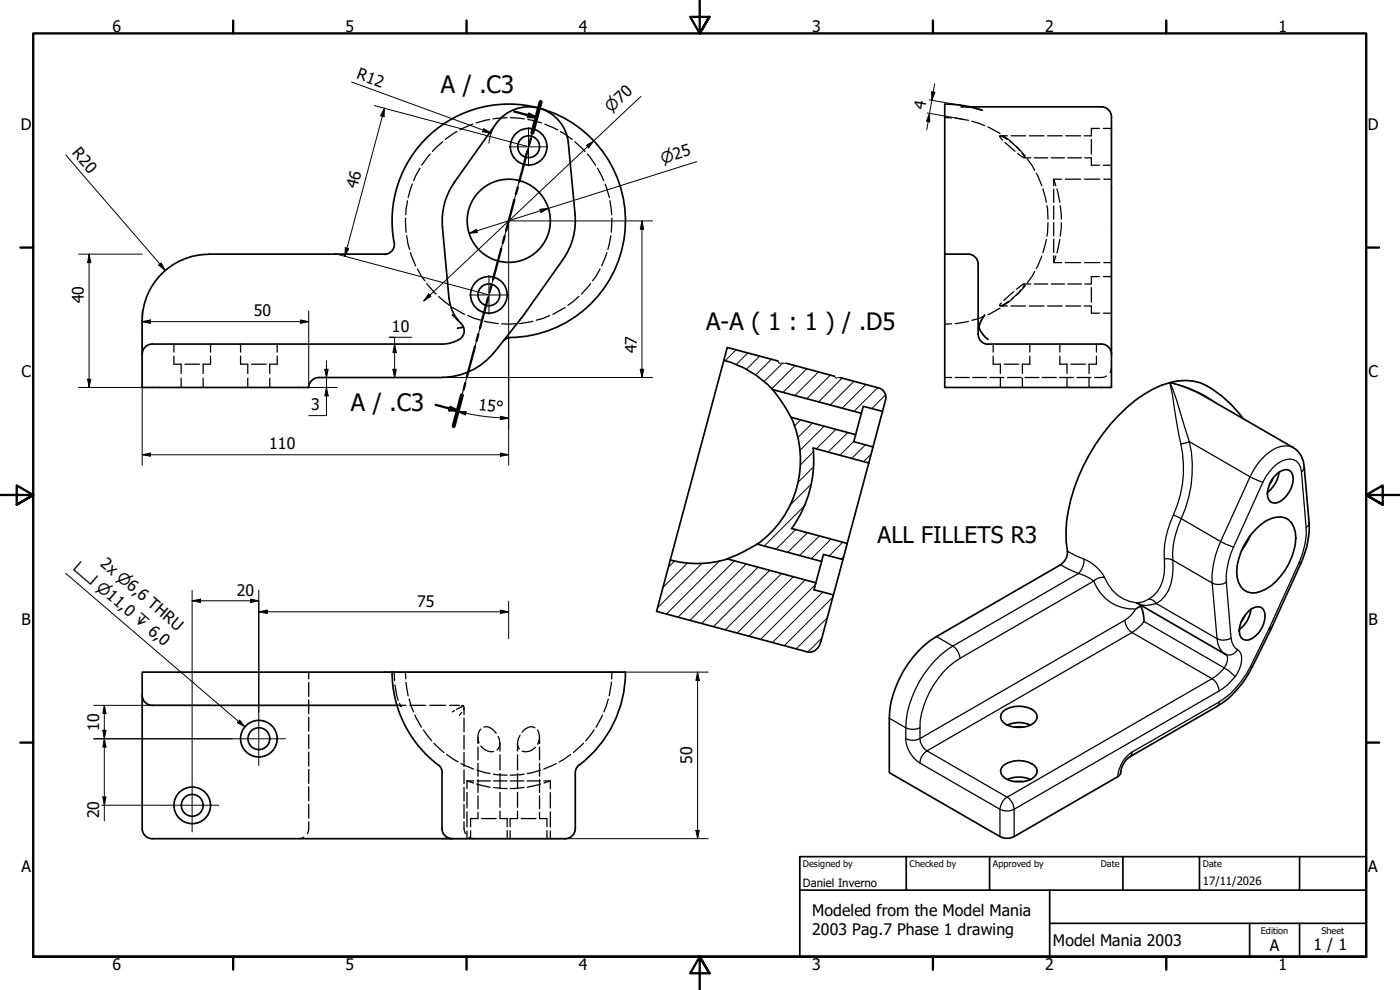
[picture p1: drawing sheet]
<svg xmlns="http://www.w3.org/2000/svg" width="420mm" height="297mm" viewBox="0 0 420 297" stroke-linecap="round" stroke-linejoin="round" font-family="sans-serif">
<!-- layer: Hatch (ISO) -->
<g fill="none" stroke="#000" stroke-width=".3">
<path d="M220.9 105l-3.3 3.3M224.4 105.9l-3.5 3.5M228 106.9l-4 4M231.5 107.8l-4.7 4.7M234.8 109l-5.5 5.5M238.6 109.7l-7 6.9M242.1 110.7l-7.1 7M245.7 111.6l-7.1 7.1M249.2 112.5l-7.1 7.1M252.7 113.5l-7 7.1M256.3 114.4l-7.1 7.1M259.8 115.4l-7.1 7.1"/>
<path d="M263.4 116.3l-7.1 7.1M265.7 118.5l-4.1 4.1M240.3 126l-1.9 1.8M243.8 126.9l-4.4 4.4M244 135.6l-3.9 4M247.3 127.9l-7.3 7.3M250.9 128.8l-5.9 5.9M254.4 129.8l-5.9 5.8M256.2 132.4l-4.1 4.2M259.7 133.5l-4 4M261.4 136.3l-2.2 2.2M238.8 158.9l-5.9 5.9"/>
<path d="M241.3 151.9l-11.9 11.9M242.3 159.9l-5.9 5.8M243.5 145.3l-6.6 6.5M244.1 140.1l-4.7 4.7M202.5 168.3l-1.9 1.9M206.4 168.9l-7.5 7.4M210.8 169l-13.5 13.4M216 168.3l-16 16M220.4 168.3l-16.9 16.9M224 169.2l-16.9 16.9M227.5 170.2l-16.9 16.9M231 171.1l-16.9 16.9"/>
<path d="M234.6 172.1l-16.9 16.9M238.1 173l-16.9 16.9M241.7 174l-16.9 16.9M244.7 175.4l-16.4 16.4M245.9 160.8l-5.9 5.9M247 177.7l-15.2 15.1M249.4 161.8l-5.9 5.8M249.9 179.2l-14.5 14.5M252.9 162.7l-4 4.1M253.2 166.9l-.8 .9M246.6 191.4l-4.2 4.2M248.3 185.3l-9.3 9.4"/>
</g>
<!-- layer: Hidden (ISO) -->
<g fill="none" stroke="#000" stroke-width=".38">
<path d="M137.1 39.5l-3.5 2.3M141.9 37.3l-3.9 1.7M146.9 35.9l-4 1M152.1 35.3l-4.1 .4M153.2 35.3l4.2 .4M158.4 35.9l4.1 1M163.5 37.3l3.8 1.7M168.2 39.5l3.5 2.3M283.5 35.3l2.1 .1M286.6 35.4l4 .7M289.2 32.1h-.8l2.6 .1M290.1 32.1h.8"/>
<path d="M291.7 36.4l3.8 1.3M292.3 32.4l2.5 .7M296.5 38.1l3.6 2M329.9 38.5h-2.4v2.3h-2.1M331.2 38.5h2.4M123.8 55.2l-1.3 4M126 50.5l-1.9 3.7M129.1 46.2l-2.5 3.4M132.8 42.5l-3 3M172.5 42.5l3.1 3M176.3 46.2l2.5 3.4M179.3 50.5l1.9 3.7"/>
<path d="M181.6 55.2l1.3 4M300.1 40.8h2.2M300.9 40.6l3.3 2.6M301.6 42.7l3 2.7M302.3 41.8l-1.7-.9-.6-.1 .9 1.2M303.1 42.4l3 2.7M303.4 40.8h4.4M304.9 43.9l2.8 2.9M306.7 46l.8 1.3-.5-.1-1.6-1.2M307.4 47.4h2M308.3 47.7l2.2 3.4M308.9 40.8h4.4"/>
<path d="M310.4 47.4h4.1M311 52l1.7 3.7M313 56.7l1 4M314.4 40.8h4.4M315.5 47.4h4M316.2 53.8l.7 1.9M316.2 56.8v4M317.2 56.7l.9 4M318.6 53.8h-2.4v1.9M319.7 53.8h4.6M319.8 40.8h4.5M320.5 47.4h4"/>
<path d="M325.5 53.8h4.6M325.6 47.4h1.9v2.2h2.4M327.5 41.8v4.5M331.2 49.6h2.4M331.3 53.8h2.3M121.7 65.5l.2 4.2M122 70.7l.9 4.2M122.3 60.2l-.5 4.2M123.2 75.8l1.6 3.9M182.1 75.8l-1.5 3.9M183.1 60.2l.5 4.2M183.3 70.7l-.9 4.2"/>
<path d="M183.6 65.5l-.1 4.2M312.7 76.8l-1.7 3.8M314 71.9l-1 3.9M314.2 61.7l.3 4.1M314.5 66.8l-.3 4.1M316.2 61.8v4M316.2 66.8v4M316.2 71.7v4M316.2 76.8v2M316.2 78.8h2.4M316.9 76.8l-.7 2M318.1 71.9l-.9 4"/>
<path d="M318.2 61.7l.3 4.1M318.5 66.8l-.3 4.1M319.7 78.8h4.6M325.5 78.8h4.6M331.3 78.8h2.3M125.3 80.7l2.2 3.6M128.1 85.1l2.8 3.2M131.6 88.9l3.3 2.7M135.8 92.3l3.6 2M140.4 94.7l2 .9 1.9 .5M145.4 96.4l4.1 .7M150.6 97.1h4.1"/>
<path d="M160 96.4l-4.2 .7M165 94.7l-2.1 .9-1.9 .5M169.6 92.3l-3.7 2M173.7 88.9l-3.3 2.7M177.2 85.1l-2.7 3.2M180.1 80.7l-2.2 3.6M285.6 97.1l-2.1 .2M290.6 96.4l-4 .7M295.5 94.8l-1.7 .8-2.1 .5M300.1 92.5l-3.6 1.9M300.1 91.8h2.2M302.7 90.4l-1.3 .9-1.4 .4 .5-.8"/>
<path d="M303.4 91.8h4.4M304.2 89.4l-3.3 2.5M304.3 87.5l-3.1 2.7M306.4 87l-2.9 2.8M307 86.2l.5-1-.7 .2-1.7 1.4M307.4 85.2h2M307.7 85.7l-2.8 3M308.9 91.8h4.4M310.4 85.2h4.1M310.5 81.5l-2.2 3.4M314.4 91.8h4.4M315.5 85.2h4"/>
<path d="M319.8 91.8h4.5M320.5 85.2h4M325.4 91.8h2.1v2.2h2.4M327.5 86.3v4.4M329.9 83h-2.4v2.2h-1.9M331.2 83h2.4M331.2 94h2.4M52.2 106.9v2.4h2.2v2.8M52.2 103.2v2.4M54.4 113.5v2.8M55.5 109.3h4.4M61 113.5v2.8"/>
<path d="M63.2 106.9v2.4h-2.2v2.8M63.2 103.2v2.4M72.2 106.9v2.4h2.2v2.8M72.2 103.2v2.4M74.4 113.5v2.8M75.5 109.3h4.4M81 113.5v2.8M83.2 106.9v2.4h-2.2v2.8M83.2 103.2v2.4M283.5 113.3h2.1M286.7 113.3h4.2M291.9 113.3h4.2"/>
<path d="M297.1 113.3h4.2M298.1 106.9v2.4h2.1v2.8M298.1 103.2v2.4M300.2 113.5v2.8M301.4 109.3h4.4M302.4 113.3h4.1M306.8 113.5v2.8M307.6 113.3h4.2M309.1 106.9v2.4h-2.3v2.8M309.1 103.2v2.4M312.8 113.3h4.2M318 113.3h4.2"/>
<path d="M318.1 106.9v2.4h2.1v2.8M318.1 103.2v2.4M320.2 113.5v2.8M321.4 109.3h4.4M323.2 113.3h4.2M326.8 113.5v2.8M329.1 106.9v2.4h-2.3v2.8M329.1 103.2v2.4M332 112.8l-1.4 .5h-2.1M333.6 110.3l-.5 1.4M92.6 201.7v2M92.6 204.8v4.2"/>
<path d="M92.6 210v4.2M92.6 215.2v4.2M118.3 201.7l.1 2.5M118.6 205.5l.9 4.6M119.1 211.6h2.7M119.9 211.1l.6 .8-1.1-.3M121.7 201.7l.1 2M121.9 204.7l.6 4.1M122.8 209.7l.6 2.2 .7 1.7M123 211.6h4.8M124.5 214.6l1.9 3.6M127.1 219l2.4 3.2"/>
<path d="M129 211.6h4.7M134.9 211.6l3 .1M136.4 213.2l-.6 .4M137.9 212.4l-.9 .4M138.5 211.7l.6 .1M138.6 213.8l-.7 .8M138.6 212.1l-.5 .2M139.1 211.8l.2 .3-.1 .7M139.1 211.8l-.2 .1M139.3 212.3v2.1M139.3 215.4v4.2M144.3 218.7l-.3 .4a4.4 4.4 0 0 0-.2 3.8"/>
<path d="M145.2 218.2a3.6 3.6 0 0 1 3.7 1.8M160.5 218.4a3.1 3.1 0 0 0-3.8 1.3M161.3 219.1l.4 .8 .2 1.3M178.3 219l-2.5 3.2M180.8 214.6l-1.9 3.6M182.6 209.7l-1.4 3.9M183.5 204.7l-.7 4.1M183.6 201.7v2M92.6 220.5v4.1M92.6 225.7v4.2M92.6 230.9v4.2M92.6 236.1v4.2"/>
<path d="M130.2 223l3 2.8M134 226.4l3.5 2.2M138.4 229.1l3.7 1.6M139.3 220.6v4.2M139.3 225.8v4.2M139.3 231v4.1M139.3 236.2v4.1M140.1 234.3l2 .6M140.1 234.3h2.1M140.1 234.3v2.4M140.1 237.8v4.6M143.1 235.3l4 .9"/>
<path d="M143.1 231.1l4 1M143.2 234.3h4M143.4 221.2v1.9M143.4 224.1v3.9M143.4 229v3.9M143.4 233.9v3.9M143.4 238.8v3.9M144.3 223.8l.1 .2a4 4 0 0 0 3.7 1.5M148.1 236.3l4 .3M148.1 232.3l4 .3M148.1 234.3h4M149.5 221l.6 2.1"/>
<path d="M150.1 223.1a2.55 2.55 0 0 1-.9 1.9M150.1 223.1v2.2M150.1 226.5v4.5M150.1 232.1v4.5M150.1 237.7v4.5M153.2 234.3h4M155.3 223.1v2.2M155.3 226.5v4.5M155.3 232.1v4.5M155.3 237.7v4.5M156.1 220.6a3.3 3.3 0 0 0-.2 4.1M157.2 236.3l-4 .3"/>
<path d="M157.3 232.3l-4.1 .3M158.2 234.3h4M160.7 224.2a3.7 3.7 0 0 1-4 1.1M161.9 221.2l-.5 2.1M161.9 221.2v1.9M161.9 224.1v3.9M161.9 229v3.9M161.9 233.9v3.9M161.9 238.8v3.9M162.2 235.3l-4 .9M162.2 231.1l-4 1M163.2 234.3h2v2.4"/>
<path d="M165.2 234.3l-1.9 .6M165.2 237.8v4.6M166.9 229.1l-3.7 1.6M171.3 226.4l-3.5 2.2M175.1 223l-3 2.8M91.2 251.2l-1.5 .4M92.6 246.6v2.1l-.3 1.4M92.6 241.3v4.2M139.3 246.6v2.1l.4 1.4M139.3 241.3v4.2M140.1 243.6v4.5M140.1 249.4v2.2"/>
<path d="M140.8 251.2l1.5 .4M141.2 249.2v2.4M143.4 243.7v1.9h-2.2v2.4M144.5 245.6h4.4M150.1 243.4v2.2h2.1v2.4M152.2 249.2v2.4M153.1 249.2v2.4M155.3 243.4v2.2h-2.2v2.4M156.4 245.6h4.4M161.9 243.7v1.9h2.2v2.4M164.1 249.2v2.4M165.2 243.6v4.5"/>
<path d="M165.2 249.4v2.2"/>
</g>
<!-- layer: Visible (ISO) -->
<g fill="none" stroke="#000" stroke-width=".51">
<path d="M148.8 37.1l-12.5 17.6M148.9 37.1a12 12 0 0 1 12.9-4.6 12 12 0 0 1 8.8 10.4l2 21.5a20.1 20.1 0 0 1-3.6 13.4l-12.7 17.8-8 10.1a20 20 0 0 1-15.6 7.5M283.5 31.3v44.9M283.6 31.2a35 35 0 0 1 11.2 1.9M290.9 32.1h39.6a3 3 0 0 1 3.1 2.9v81.3h-50.1v-40.1h7.1M136.4 54.7a20 20 0 0 0-3.6 13.4l1.9 21.5M62.6 76.3a20 20 0 0 0-19.9 20v20h49.9M62.7 76.2h53.3M118.3 72.7a35 35 0 0 1 30.1-41.2 35 35 0 0 1 39.3 32.6 35 35 0 0 1-35 37.2l-.9 .4-.8 .7M118.3 72.7a3 3 0 0 1-3 3.6M290.5 76.2a3 3 0 0 1 3.1 3.1M293.6 79.3v21"/>
<path d="M134.8 89.6a13.4 13.4 0 0 0 4.2 8.2 3 3 0 0 1-1.1 4.1M135.8 94.5l1.9 1.9M139.1 98.2l-1.8 .3M293.8 98.2l-.2 .3M295.5 94.5l-1.4 2.6a1.72 1.72 0 0 0 .2 2.2l1.4 1.9 .8 .6M132.7 113.3h-37a3 3 0 0 0-3.1 3M137.8 101.8a10 10 0 0 1-5.1 1.4h-87a3 3 0 0 0-3 3.1M217.2 108.1a31 31 0 0 1 14.7 8.8M217.2 108.1l-20.2 75.3 45.4 12.2a3.5 3.5 0 0 0 4-3.1l3.7-14-5.8-1.5 .6-2.1-26.7-7.2 5.1-2.2 3.9-2.3 19.4 5.3M217.2 108.1l1-3.8 15.3 4M236.1 109l14.3 3.9M252 113.3l11.6 3.1a2.99 2.99 0 0 1 2.1 3.7l-.8 3.3-5.8-1.5-.6 2.1-26.7-7.1 3.5 4.8 2.1 3.5 19.4 5.2-.6 2.1 5.8 1.6-1.3 4.8-16.7-4.4a35 35 0 0 1-6.4 24.1"/>
<path d="M293.6 100.3a3 3 0 0 0 3 3M296.5 103.2h34a3 3 0 0 1 3.1 3.1M361.7 119l26.4 15.3a7 7 0 0 1 3.3 5.8l1.5 16.7a26.5 26.5 0 0 1-2.4 12.1 463.1 463.1 0 0 1-15.7 33 28.4 28.4 0 0 1-9.5 10l-26.2 15.2a7 7 0 0 0-2.9 5.2l-.7 .7-31.1 18a4.5 4.5 0 0 1-4.3 0l-33.2-19.2v-16.3a31 31 0 0 1 14.2-24.5l37.2-21.5a4.7 4.7 0 0 0 2.1-4.1 43.5 43.5 0 0 1 4.8-25.7 53.3 53.3 0 0 1 18.1-21.4 21.6 21.6 0 0 1 14.8-4 20.9 20.9 0 0 1 9.1 5l3.5 3.4 2.4 2.9M237.4 125.2a31 31 0 0 1-10.2 38.1M258.5 124l-1.7 6.4M260.7 138.9l-6.4 24.2M264.9 123.4l-2.9 10.7M237.6 158.5l16.7 4.6-1.3 4.8-5.9-1.5-.5 2.1M377 158.7a8.9 8.9 0 0 1 8.7-3.3 7 7 0 0 1 3 7.8 19.7 19.7 0 0 1-8.7 13.5 6 6 0 0 1-6.7 .3 8.6 8.6 0 0 1-1.6-9.2 20.1 20.1 0 0 1 5.3-9.1zM382.1 143.4l-1.1 1.9M383.2 142.2a3.1 3.1 0 0 1 4.4-.5 6.6 6.6 0 0 1-1.5 7 4.3 4.3 0 0 1-4.7 2 3.4 3.4 0 0 1-.9-3.8 8.3 8.3 0 0 1 2.7-4.7zM383.9 141.7a9 9 0 0 1-3.5 6.1"/>
<path d="M218.3 167.7a31 31 0 0 1-17.1 .3M246.6 168.5l-1.7 6.4M253 167.9l-2.9 10.6M375.2 160.8l-.7 1.5-1.9 2.8M341.1 180.9l26.8 15.4M342.1 181.4a9.2 9.2 0 0 1 1.2 5.1M342.3 181.8l-1.4 .9M373.7 184.5l-1.1 2M374.8 183.3a3.6 3.6 0 0 1 3.8-1 3.5 3.5 0 0 1 .9 3.7 7.9 7.9 0 0 1-4.7 6 2.3 2.3 0 0 1-2.9-2.7 8.4 8.4 0 0 1 2.9-6zM375.4 182.8a8.4 8.4 0 0 1-3.5 6.1M42.7 208.6a3 3 0 0 0 3 3h73.4M117.7 201.6a35 35 0 0 0 13.8 27.9"/>
<path d="M187.6 201.7h-144.9v46.9a3 3 0 0 0 3 3h123.9a3 3 0 0 0 3.1-3v-16.7M187.7 201.6a35 35 0 0 1-13.8 27.9M301 213.5a7.9 7.9 0 0 1 9.5 0 2.03 2.03 0 0 1 0 3.1 7.9 7.9 0 0 1-9.5 0 2.15 2.15 0 0 1 0-3.1zM302.3 217.5a8.4 8.4 0 0 1 6.9 0M304.7 218.2h2.2M131.5 229.5l.9 1 .3 1.4M132.7 231.9v16.7a3 3 0 0 0 3 3M173.8 229.5l-.8 1-.3 1.4M301 229.8a7.9 7.9 0 0 1 9.5 0 2.03 2.03 0 0 1 0 3.2 7.9 7.9 0 0 1-9.5 0 2.15 2.15 0 0 1 0-3.2zM302.3 233.9a9.1 9.1 0 0 1 6.9 0M304.7 234.5h2.2"/>
<circle cx="158.7" cy="44" r="3.3"/>
<circle cx="158.7" cy="44" r="5.5"/>
<circle cx="152.7" cy="66.2" r="12.5"/>
<circle cx="146.7" cy="88.5" r="3.3"/>
<circle cx="146.7" cy="88.5" r="5.5"/>
<circle cx="77.7" cy="221.6" r="5.5"/>
<circle cx="77.7" cy="221.6" r="3.3"/>
<circle cx="57.7" cy="241.6" r="5.5"/>
<circle cx="57.7" cy="241.6" r="3.3"/>
</g>
<!-- layer: Visible Narrow (ISO) -->
<g fill="none" stroke="#000" stroke-width=".38">
<path d="M361.6 119a43.7 43.7 0 0 0-10.5-4.2l2.7 15.5a35.7 35.7 0 0 1-2.6 26.5 27.3 27.3 0 0 0-1.7 13.2 10.4 10.4 0 0 1-5.7 10.3 5.8 5.8 0 0 1-4.8 .2 11.7 11.7 0 0 1-7.5-7.2M354.4 133.2l2.5-.7a36.5 36.5 0 0 1-2.4 23.1l11.8 6.9M365.1 121a35.8 35.8 0 0 0-14-6.2l2 5.3 3.8 12.4 18.3 10.6-8.9 19.4M388.1 134.3a6.4 6.4 0 0 0-6.7 1.1 17.7 17.7 0 0 0-6.2 7.7l3.8 1.5a12 12 0 0 1 6.9-6.7 3.6 3.6 0 0 1 4.7 3.7M352.2 154.5l2.3 1.1a24.9 24.9 0 0 0-2.5 12.5l11.8 6.8 1.5 16.7M379 144.6l-8.8 19.5M390.6 141.6l1.4 16.7M391.4 140.1v.5l-.8 1M392.9 156.8l-.1 .5-.8 1a22.6 22.6 0 0 1-2.2 10.6M320.4 165.4l4.9 2.4a5.5 5.5 0 0 1-1.6 4.3l-5.4-2.6M325.3 167.8a11.8 11.8 0 0 1 6.2 5.5 3.7 3.7 0 0 0-3.3 1.1M328.2 174.4a12.8 12.8 0 0 0-4.5-2.3l-37.8 21.8-4.8-2.9"/>
<path d="M328.2 174.4a12.7 12.7 0 0 0 12.7 8.3 9.7 9.7 0 0 1-3.3 3.4M328.2 174.4l-40.1 23.1M344.9 179.7l1.5 .7 .6 .7a7.3 7.3 0 0 1-5.3 .1M349.4 167.7l1-.1 1.6 .5a16.6 16.6 0 0 1-2.3 10.6l-1.2 1.4-1.5 1 18.3 10.5M366.3 162.5l3.9 1.6M366.3 162.5a26.9 26.9 0 0 0-2.5 12.4 4.3 4.3 0 0 0 4.2-.2 22.2 22.2 0 0 1 2.2-10.6M368 174.7l1.4 16.7M389.8 168.9h.7M389.8 168.9l-8.8 19.4M337.6 186.1a5 5 0 0 0 2.1 3.7M337.6 186.1l-61.5 35.5M339.7 189.8l2.5-2 1.1-1.3 24.1 13.9a4.1 4.1 0 0 0 .8-3.6l-.4-.5"/>
<path d="M339.7 189.8l-61.5 35.5M339.7 189.8l24 13.8M365.3 191.6a5.8 5.8 0 0 0 2.4 4.7M369.4 191.4a4.5 4.5 0 0 1-4.1 .2M369.4 191.4a4.4 4.4 0 0 0 2 3.5 2.86 2.86 0 0 1-3.5 1.4M371.4 194.9a3.1 3.1 0 0 1 1.2 3.3 9.9 9.9 0 0 1-2 4.9M380.8 188.8l.6 .1M380.8 188.8l-5.5 11.1M381 188.3h.6M381 188.3l-.2 .5M266.9 215.5l4.9 2.9M271.8 218.4a5.1 5.1 0 0 0 4.3 0"/>
<path d="M271.8 218.4a31.2 31.2 0 0 1 14.1-24.5 4.7 4.7 0 0 1 2.2 3.6 26.5 26.5 0 0 0-12 20.9M271.8 218.4v3.2M276.1 218.4v3.2M363.7 203.6a4.7 4.7 0 0 1 2.2 3.7M363.7 203.6l1.3-.8 2.4-2.4 1.5 .9 1.7 1.8a15.9 15.9 0 0 1-4.7 4.2M363.7 203.6l-61.4 35.6-24.1-13.9M365.9 210.6l-.1 .6-.5 .7M365.9 210.6l-26.2 15.1M365.9 207.3l-61.5 35.5M375.9 200l-.6-.1a26.5 26.5 0 0 1-9.4 10.7M271.8 221.6a4.5 4.5 0 0 0 4.3 0M271.8 221.6a9 9 0 0 0 4.3 7.4"/>
<path d="M276.1 221.6a4.6 4.6 0 0 0 2.1 3.7M276.1 229l24 13.8M278.2 225.3a4.5 4.5 0 0 0-2.1 3.7M339.1 227.1l.6-.8v-.6a9.3 9.3 0 0 0-4.2 7.3M300.1 242.8a4.5 4.5 0 0 0 4.3 0M300.1 242.8a4.8 4.8 0 0 1 2.2-3.6 4.6 4.6 0 0 1 2.1 3.6M300.1 242.8v8.2M304.4 242.8v8.2"/>
</g>
<!-- layer: Break Line (ISO) -->
<path d="M233.5 108.3l.3 .7h2.3M250.4 112.9l.4 .5 1.2-.1" fill="none" stroke="#000" stroke-width=".3"/>
<!-- layer: Section Line (ISO) -->
<g fill="none" stroke="#000" stroke-width=".7">
<path d="M154.3 33.5l6.7 1.7M158.7 34.1l2.3 1.1-2.6-.1zM162.2 30.6l-2.4 9.3M154.4 59.9l-2.5 9.3M155.4 56.2l-.6 2.1M158.3 45.3l-2.5 9.2M159.3 41.6l-.6 2M150.4 74.6l-2.4 9.3M151.4 70.9l-.5 2M146.5 89.3l-2.5 9.2M147.5 85.6l-.6 2M138.6 118.6l-2.5 9.3"/>
<path d="M139.6 114.9l-.5 2.1M142.6 103.9l-2.5 9.3M143.6 100.3l-.6 2M130.7 121.5l6.7 1.7M135.1 122.1l2.3 1.1-2.5-.1z"/>
</g>
<path d="M162.2 30.6l-2.4 9.3M138.6 118.6l-2.5 9.3" fill="none" stroke="#000" stroke-width="1.2"/>
<path d="M158.7 34.1l2.3 1.1-2.6-.1zM135.1 122.1l2.3 1.1-2.5-.1z" fill="#000"/>
<!-- layer: Border (ISO) -->
<g fill="none" stroke="#000" stroke-width=".7">
<path d="M70 6.1v3.9M140 6.1v3.9M210 0v10l-2.9-4.9h5.8l-2.9 4.9 2.9-4.9M280 6.1v3.9M350 6.1v3.9M6.1 74.3h3.9M410 74.3h3.9M0 148.5h10l-5-2.8v5.7l5-2.9-5 2.9M420 148.5h-10l5-2.8v5.7l-5-2.9 5 2.9M6.1 222.8h3.9M410 222.8h3.9M10 287.1v-277.1h400v277.1h-400h400"/>
<path d="M70 287.1v3.8M140 287.1v3.8M212.9 292l-2.9-4.9 2.9 4.9h-5.8l2.9-4.9v9.9M280 287.1v3.8M350 287.1v3.8"/>
</g>
<!-- layer: Title (ISO) -->
<path d="M240 257h170v30.1h-170zM272 257v10.1M297 257v10.1M337 257v10.1M360 257v10.1M390 257v10.1M240 267.1h170M315 277h95M315 267.1v20M375 277v10.1M390 277v10.1" fill="none" stroke="#000" stroke-width=".51"/>
<!-- layer: Dimension (ISO) -->
<g fill="none" stroke="#000" stroke-width=".3">
<path d="M105.5 24.6l41.9 15.3M112.3 31.7l45.9 12.2M115.4 32.4l-.1 2.6-1.1-.3zM115.4 32.4l-11.9 44.5M145.2 38.6l2.2 1.3-2.6-.4zM148.9 37.1a12 12 0 0 0-2.2 5.9M160.1 38.3l-1.4 5.4M192.3 28.9l-65.1 61.4M278.3 33.9l10.6 1.8M278.9 30l10.6 1.8M279 34v2.6l-.9-.2zM279.6 27.5l1 .2-.9 2.4z"/>
<path d="M280.5 25.1l-2.4 13.8M19.7 46.5l29.9 34.6M158.5 44.4l-11.7 43.7M176 43.6l2.2-1.3-1.5 2.1zM209.1 48.5l-68.3 21.5M23.6 76.2h19.1M26.7 76.2l.5 2.6h-.9zM26.7 76.2v40.1M47.6 79.6l.8-.7 1.2 2.2zM100.4 76.1l46 12.3M103.6 74.3l1 .3-1.1 2.3zM140.8 70l2.2-1.2 .3 1z"/>
<path d="M152.7 67v72.6M152.7 66.3h43.1M162.1 62.8l2.5-.3-2.2 1.2zM192.7 66.3l.5 2.5h-1zM192.7 66.3v47M42.7 96.5l2.4-.5v1zM42.7 96.5h49.9M42.7 93.3v46.3M90.2 96l2.4 .5-2.4 .5zM92.6 93.3v23M128.7 88.2l.6 .7-2.1 1.4zM146.6 88.9l-10.1 37.6"/>
<path d="M23.6 116.3h19.1M26.3 113.8h.9l-.5 2.5zM89.7 116.3h11.5M97.5 110.8h1l-.5 2.5zM98 116.3l.5 2.5h-1zM98 108.3v16.4h-5.4M117.9 110.8h1l-.5 2.5zM118.4 103.2l.5 2.6h-1zM123.6 101.2h-6.8h1.6v12.1M132.7 113.3h63.1M192.2 110.8h1l-.5 2.5zM42.7 136.4l2.4-.5v1z"/>
<path d="M42.7 136.4h110M137.4 123.4l2.5 .2-.3 .9zM137.4 123.4l2.4 .6M139.8 124l6.2 1 6.7 .5M150.2 124.9l2.5 .6-2.5 .4zM150.2 135.9l2.5 .5-2.5 .5zM57.7 177.1v56.5M75.2 179.8l2.5 .5-2.5 .5zM77.7 177.1v36.6M57.7 180.3l2.5-.5v1zM57.7 180.3h20M77.7 183.6l2.5-.5v1z"/>
<path d="M77.7 183.6h75M150.2 183.1l2.5 .5-2.5 .5zM152.7 180.4v11.2M28.1 211.6h34.6M30.9 219.1h.9l-.5 2.6zM31.3 211.6l.5 2.5h-.9zM31.3 211.6v34.7M115.3 201.7h97.2M209.4 201.7l.5 2.4h-1zM209.4 201.7v49.9M28.1 221.7h41.6M30.9 239.1h.9l-.5 2.5z"/>
<path d="M31.3 221.7l.5 2.4h-.9zM30.5 241.6h19.2M132.7 251.6h79.8M208.9 249.2h1l-.5 2.4z"/>
</g>
<g fill="#000">
<path d="M115.4 32.4l-.1 2.6-1.1-.3zM145.2 38.6l2.2 1.3-2.6-.4zM279 34v2.6l-.9-.2zM279.6 27.5l1 .2-.9 2.4zM176 43.6l2.2-1.3-1.5 2.1zM26.7 76.2l.5 2.6h-.9zM47.6 79.6l.8-.7 1.2 2.2zM103.6 74.3l1 .3-1.1 2.3zM140.8 70l2.2-1.2 .3 1zM162.1 62.8l2.5-.3-2.2 1.2zM192.7 66.3l.5 2.5h-1zM42.7 96.5l2.4-.5v1z"/>
<path d="M90.2 96l2.4 .5-2.4 .5zM128.7 88.2l.6 .7-2.1 1.4zM26.3 113.8h.9l-.5 2.5zM97.5 110.8h1l-.5 2.5zM98 116.3l.5 2.5h-1zM117.9 110.8h1l-.5 2.5zM118.4 103.2l.5 2.6h-1zM192.2 110.8h1l-.5 2.5zM42.7 136.4l2.4-.5v1zM137.4 123.4l2.5 .2-.3 .9zM150.2 124.9l2.5 .6-2.5 .4zM150.2 135.9l2.5 .5-2.5 .5z"/>
<path d="M57.7 180.3l2.5-.5v1zM75.2 179.8l2.5 .5-2.5 .5zM77.7 183.6l2.5-.5v1zM150.2 183.1l2.5 .5-2.5 .5zM30.9 219.1h.9l-.5 2.6zM31.3 211.6l.5 2.5h-.9zM209.4 201.7l.5 2.4h-1zM30.9 239.1h.9l-.5 2.5zM31.3 221.7l.5 2.4h-.9zM208.9 249.2h1l-.5 2.4z"/>
</g>
<!-- layer: Symbol (ISO) -->
<path d="M19.7 172l53.8 46M71.9 216.1l1.6 1.9-2.3-1.2z" fill="none" stroke="#000" stroke-width=".3"/>
<path d="M71.9 216.1l1.6 1.9-2.3-1.2z" fill="#000"/>
<!-- layer: Center Mark (ISO) -->
<path d="M158.6 38.3v11.5M152.8 44.1h11.6M140.9 88.5h11.6M146.7 82.7v11.6M77.7 213.7v16M57.7 233.6v16M69.7 221.7h16M49.7 241.6h16" fill="none" stroke="#000" stroke-width=".3"/>
<g font-size="7.2">
<text x="132.3" y="28">A / .C3</text>
<text x="212" y="99">A-A ( 1 : 1 ) / .D5</text>
<text x="105.3" y="123.3">A / .C3</text>
</g>
<text font-size="6.9" x="263.4" y="162.8">ALL FILLETS R3</text>
<g font-size="4.8">
<text x="33.7" y="9.6">6</text>
<text x="103.7" y="9.6">5</text>
<text x="173.7" y="9.6">4</text>
<text x="243.7" y="9.6">3</text>
<text x="313.7" y="9.6">2</text>
<text x="383.7" y="9.6">1</text>
<text x="106.8" y="23.5" transform="rotate(20 106.8 23.5)">R12</text>
<text x="277.6" y="33.1" transform="rotate(-80 277.6 33.1)">4</text>
<text x="6.2" y="38.9">D</text>
<text x="410.5" y="38.9">D</text>
<text x="21.5" y="46" transform="rotate(49 21.5 46)">R20</text>
<text x="107.2" y="56.8" transform="rotate(-75 107.2 56.8)">46</text>
<text x="25.1" y="91" transform="rotate(-90 25.1 91)">40</text>
<text x="76.1" y="94.9">50</text>
<text x="117.6" y="99.6">10</text>
<text x="191.1" y="106" transform="rotate(-90 191.1 106)">47</text>
<text x="6.4" y="113.1">C</text>
<text x="410.7" y="113.1">C</text>
<text x="93.4" y="123">3</text>
<text x="143.5" y="123" transform="rotate(5 143.5 123)">15°</text>
<text x="80.8" y="134.8">110</text>
<text x="29.8" y="169.5" transform="rotate(41 29.8 169.5)">2x ⌀6,6 THRU</text>
<text x="71.1" y="178.7">20</text>
<text x="125.2" y="182">75</text>
<text x="6.4" y="187.4">B</text>
<text x="410.7" y="187.4">B</text>
<text x="29.7" y="219.3" transform="rotate(-90 29.7 219.3)">10</text>
<text x="207.8" y="229.3" transform="rotate(-90 207.8 229.3)">50</text>
<text x="29.7" y="245.5" transform="rotate(-90 29.7 245.5)">20</text>
<text x="6.4" y="261.7">A</text>
<text x="410.7" y="261.7">A</text>
<text x="243.8" y="274.9">Modeled from the Model Mania</text>
<text x="243.8" y="280.7">2003 Pag.7 Phase 1 drawing</text>
<text x="316" y="283.8">Model Mania 2003</text>
<text x="381.1" y="285.3">A</text>
<text x="394.2" y="285">1 / 1</text>
<text x="33.7" y="290.9">6</text>
<text x="103.7" y="290.9">5</text>
<text x="173.7" y="290.9">4</text>
<text x="243.7" y="290.9">3</text>
<text x="313.7" y="290.9">2</text>
<text x="383.7" y="290.9">1</text>
</g>
<g font-size="4.6">
<text x="183.5" y="34" transform="rotate(-43 183.5 34)">⌀70</text>
<text x="198.9" y="49.2" transform="rotate(-18 198.9 49.2)">⌀25</text>
<text x="21.8" y="170.7" transform="rotate(41 21.8 170.7)">⌴</text>
<text x="28.7" y="176.6" transform="rotate(41 28.7 176.6)">⌀11,0 ↧ 6,0</text>
</g>
<g font-size="3.4">
<text x="241" y="266">Daniel Inverno</text>
<text x="361" y="265.5">17/11/2026</text>
</g>
<g font-size="2.7">
<text x="241" y="260.1">Designed by</text>
<text x="273" y="260.1">Checked by</text>
<text x="298" y="260.1">Approved by</text>
<text x="330.3" y="260">Date</text>
<text x="361" y="260">Date</text>
<text x="378.4" y="280.1">Edition</text>
<text x="396.6" y="280.1">Sheet</text>
</g>
</svg>
